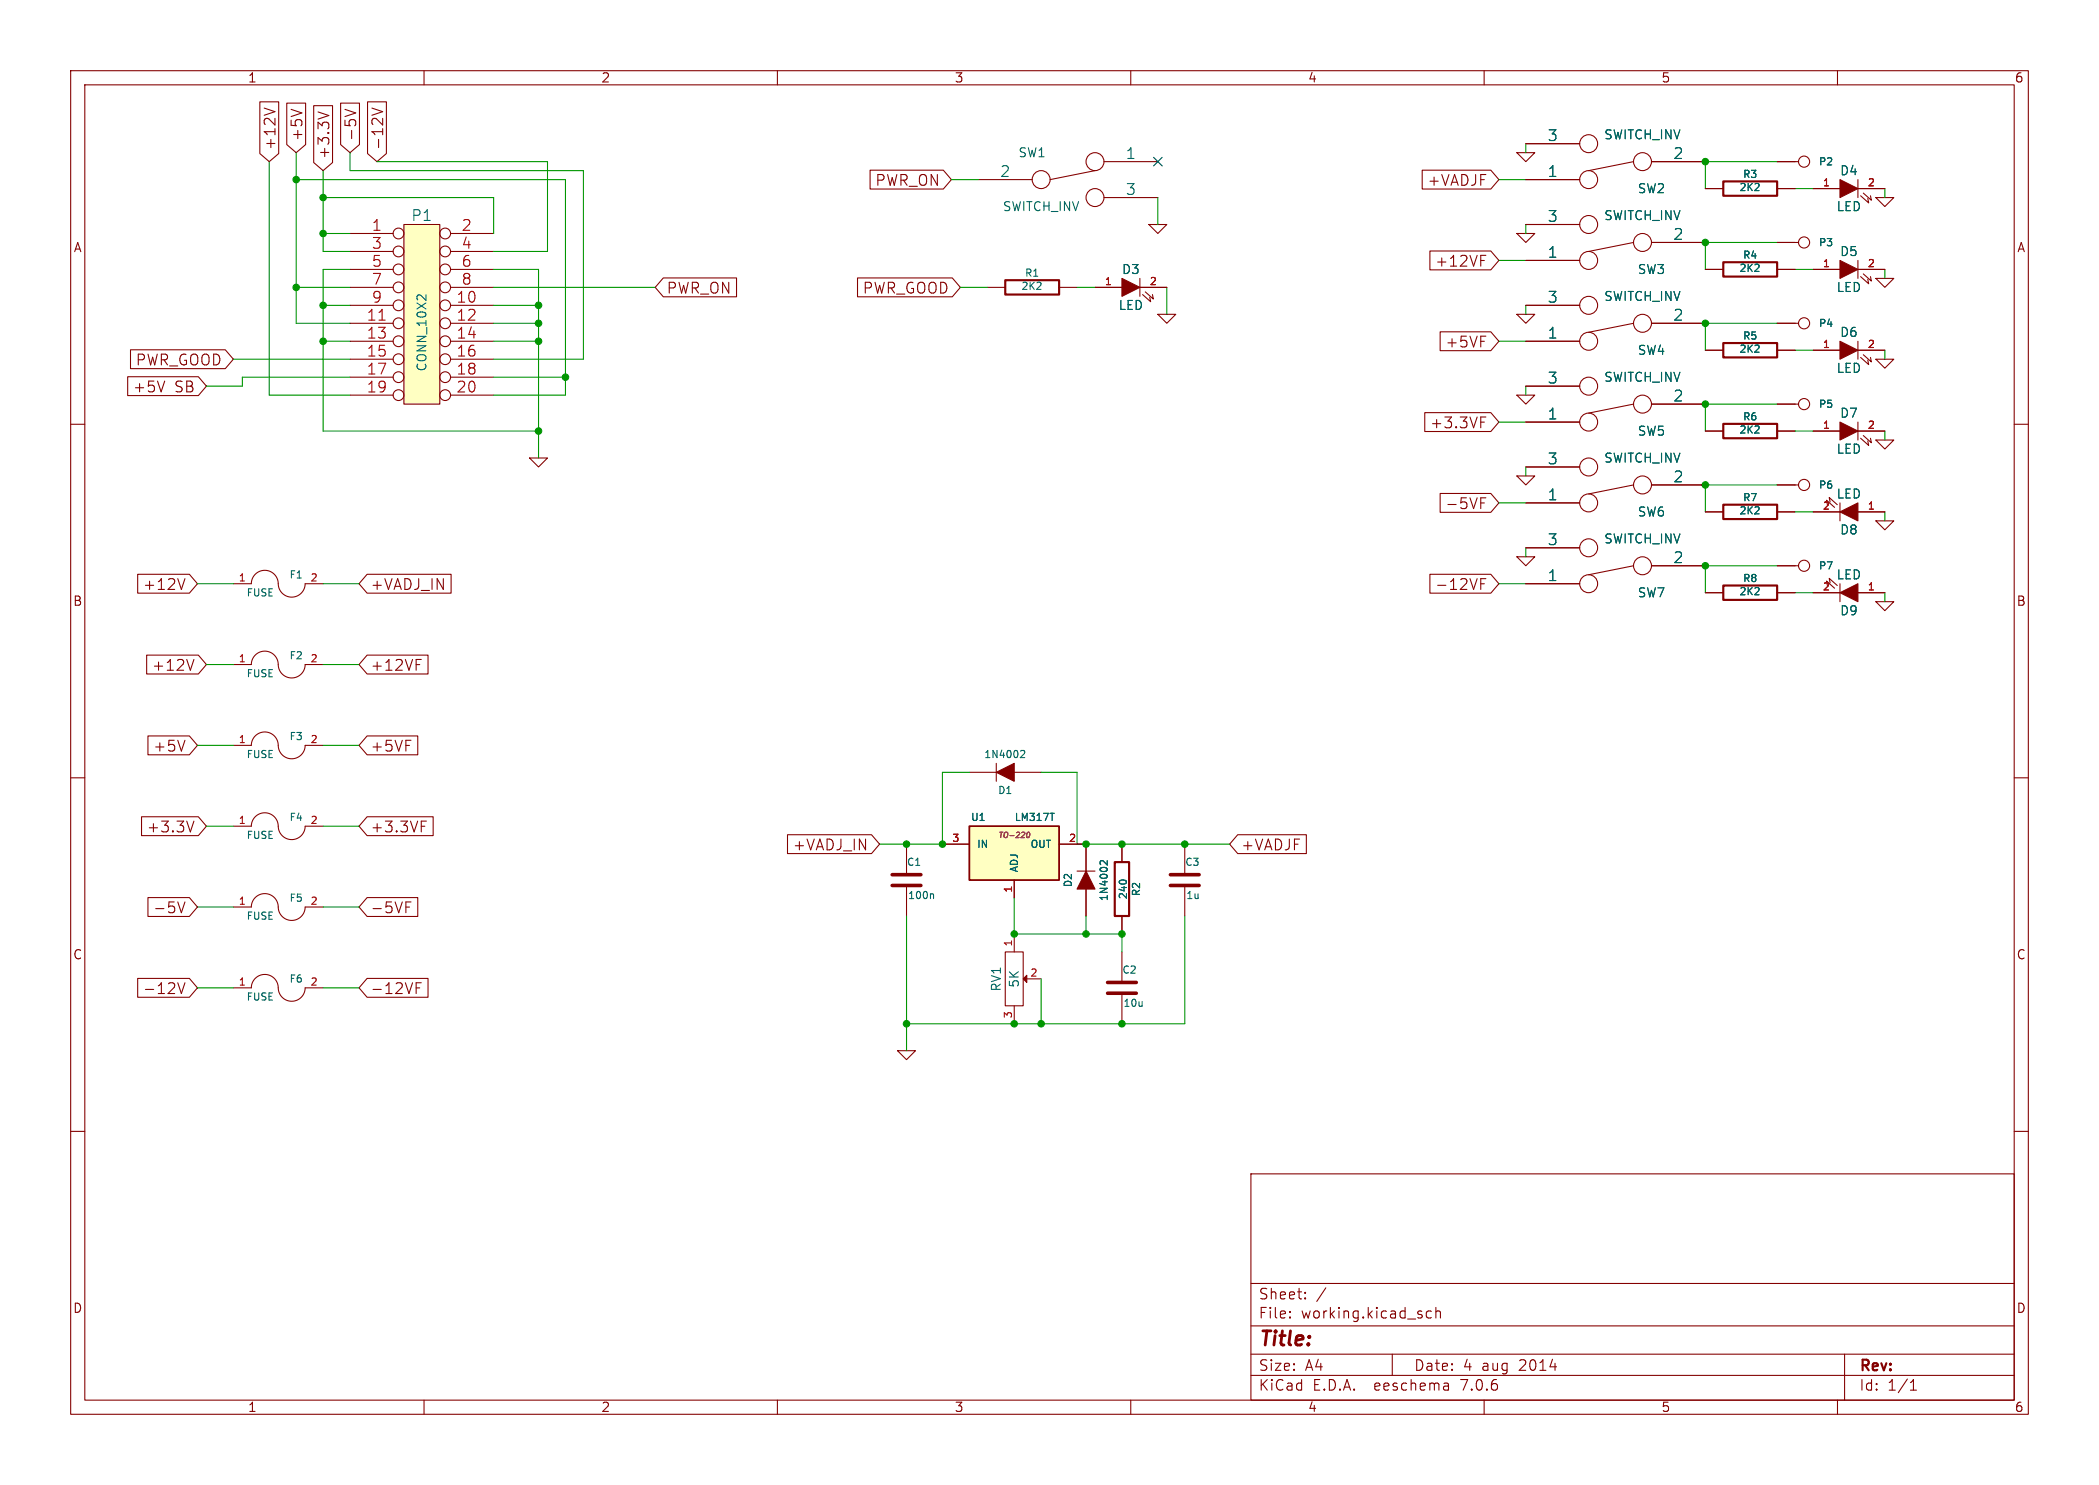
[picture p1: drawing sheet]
<svg xmlns="http://www.w3.org/2000/svg" width="297mm" height="210mm" viewBox="0 0 297 210" stroke-linecap="round" stroke-linejoin="round" font-family="sans-serif">
<g fill="none" stroke="#840000" stroke-width=".15">
<path d="M10 10h277v190h-277zM12 12h273v186h-273zM36.8 14.4h2.6v7.3l-1.3 1.2-1.3-1.2zM37.4 15.3l1.5 .5M40.6 14.6h2.6v5.8l-1.3 1.2-1.3-1.2zM41.2 15.5l1.5 .5M44.4 14.9h2.7v8.1l-1.4 1.1-1.3-1.1zM45 15.8l1.5 .5M48.2 14.6h2.7v5.8l-1.4 1.2-1.3-1.2zM48.8 15.5l1.5 .5-1.5 .5M52 14.4h2.7v7.3l-1.4 1.2-1.3-1.2zM52.6 15.3l1.5 .5-1.5 .5"/>
<path d="M60 10v2M110 10v2M160 10v2M210 10v2M260 10v2M49.5 33h6.1M49.5 35.6h6.1M49.5 38.1h6.1M57.1 31.8h5.1v25.4h-5.1zM63.8 33h6M63.8 35.6h6M63.8 38.1h6"/>
<path d="M93.9 39.3h10.3v2.7h-10.3l-1.2-1.4zM121.3 39.3h13.4l1.2 1.3-1.2 1.4h-13.4zM123.1 24.1h10.4l1.1 1.3-1.1 1.3h-10.4zM138.4 25.4h7.6M154.9 24.1l-6.3 1.3M156.2 22.9h7.6M156.2 27.9h7.6M161.3 39.4v2.5M162.6 31.8h2.5l-1.3 1.2zM201.2 24.1h9.7l1.2 1.3-1.2 1.3h-9.7zM202.3 35.5h8.6l1.2 1.3-1.2 1.4h-8.6zM209.5 36.8h.5"/>
<path d="M209.5 36.1h.7M214.6 21.6h2.6l-1.3 1.3zM214.6 33h2.6l-1.3 1.3zM215.9 25.4h7.6M215.9 20.3h7.6M215.9 36.8h7.6M215.9 31.8h7.6M231.1 22.9l-6.3 1.2M231.1 34.3l-6.3 1.3M233.7 22.9h7.6M233.7 34.3h7.6M241.3 38.1h2.5"/>
<path d="M241.3 26.7h2.5M251.5 38.1h2.5M251.5 22.9h3M251.5 34.3h3M251.5 26.7h2.5M256.5 38.1h3.8M256.5 26.7h3.8M262.9 38.1h3.8M262.9 25.4v2.5M262.9 36.8v2.6M262.9 26.7h3.8M263.3 39.1l1.1 1-.1-.6"/>
<path d="M263.3 27.7l1.1 1-.1-.6M263.7 38.7l1.1 1.1-.1-.7M263.7 27.3l1.1 1-.1-.6M265.4 39.4h2.6l-1.3 1.2zM265.4 27.9h2.6l-1.3 1.3zM10 60h2M18.1 53.3h10l1.1 1.3-1.1 1.3h-10zM18.5 49.5h13.4l1.1 1.3-1.1 1.3h-13.4zM23.3 53.9l-.5 1.5M49.5 40.6h6.1M49.5 45.7h6.1M49.5 43.2h6.1"/>
<path d="M49.5 48.3h6.1M49.5 50.8h6.1M49.5 53.3h6.1M49.5 55.9h6.1M63.8 40.6h6M63.8 45.7h6M63.8 43.2h6M63.8 48.3h6M63.8 50.8h6M63.8 53.3h6M63.8 55.9h6M139.7 40.6h2.5"/>
<path d="M149.9 40.6h2.5M154.9 40.6h3.8M161.3 40.6h3.8M161.7 41.7l1.1 1-.1-.7M162.1 41.3l1.1 1-.1-.6M163.8 44.5h2.6l-1.3 1.2zM201.6 58.4h9.3l1.2 1.3-1.2 1.3h-9.3zM203.8 46.9h7.1l1.2 1.4-1.2 1.3h-7.1zM209.5 59.7h.5M209.5 59h.7M214.6 55.9h2.6l-1.3 1.3zM214.6 44.5h2.6l-1.3 1.2z"/>
<path d="M215.9 43.2h7.6M215.9 48.3h7.6M215.9 59.7h7.6M215.9 54.6h7.6M231.1 45.7l-6.3 1.3M231.1 57.2l-6.3 1.2M233.7 45.7h7.6M233.7 57.2h7.6M241.3 49.5h2.5M251.5 49.5h2.5M251.5 45.7h3M251.5 57.2h3"/>
<path d="M256.5 49.5h3.8M262.9 49.5h3.8M262.9 48.3v2.5M262.9 59.7v2.5M263.3 50.5l1.1 1.1-.1-.7M263.7 50.2l1.1 1-.1-.7M265.4 50.8h2.6l-1.3 1.3zM285 60h2M74.9 64.8h2.6l-1.3 1.2zM203.8 69.8h7.1l1.2 1.3-1.2 1.4h-7.1zM209.5 71.1h.5M209.5 70.4h.7"/>
<path d="M214.6 67.3h2.6l-1.3 1.3zM214.6 78.7h2.6l-1.3 1.3zM215.9 77.5h7.6M215.9 71.1h7.6M215.9 66h7.6M231.1 68.6l-6.3 1.3M233.7 68.6h7.6M241.3 61h2.5M241.3 72.4h2.5M251.5 61h2.5M251.5 72.4h2.5M251.5 68.6h3"/>
<path d="M256.5 61h3.8M256.5 72.4h3.8M258.6 71.4l-.2-.7 1.2 1.1M259 71l-.2-.6 1.2 1M260.3 71.1v2.6M262.9 61h3.8M262.9 72.4h3.8M263.3 62l1.1 1-.1-.6M263.7 61.6l1.1 1-.1-.6M265.4 62.2h2.6l-1.3 1.3zM265.4 73.7h2.6l-1.3 1.2zM19.5 81.2h7.3l1.1 1.4-1.1 1.3h-7.3z"/>
<path d="M20.8 92.6h7.3l1.1 1.4-1.1 1.3h-7.3zM26.2 81.8l-.5 1.6M27.4 93.3l-.5 1.5M33 94h2.6a1.93 1.93 0 0 1 2-1.9 1.93 1.93 0 0 1 1.8 2.2 1.91 1.91 0 0 0 2 1.6 1.91 1.91 0 0 0 1.8-1.9h2.5M33 82.6h2.6a1.93 1.93 0 0 1 2-1.9 1.93 1.93 0 0 1 1.8 2.2 1.91 1.91 0 0 0 2 1.5 1.91 1.91 0 0 0 1.8-1.8h2.5M51.9 92.6h8.7v2.7h-8.7l-1.1-1.3zM51.9 81.2h11.9v2.7h-11.9l-1.1-1.3zM58.9 94h.5M58.9 93.3h.7M202.3 81.2h8.6l1.2 1.4-1.2 1.3h-8.6zM209.5 82.6h.5M210.2 81.8h-.7v1.6"/>
<path d="M215.9 82.6h7.6M231.1 80l-6.3 1.3M233.7 80h7.6M241.3 83.8h2.5M251.5 80h3M251.5 83.8h2.5M256.5 83.8h3.8M258.6 82.8l-.2-.6 1.2 1M259 82.4l-.2-.6 1.2 1M260.3 82.6v2.5M262.9 83.8h3.8M265.4 85.1h2.6l-1.3 1.3z"/>
<path d="M10 110h2M20 115.5h8.1l1.1 1.3-1.1 1.4h-8.1zM20.9 104.1h5.9l1.1 1.3-1.1 1.3h-5.9zM26.2 104.7l-.5 1.5M27.4 116.1l-.5 1.5M33 105.4h2.6a1.93 1.93 0 0 1 2-1.9 1.93 1.93 0 0 1 1.8 2.2 1.91 1.91 0 0 0 2 1.6 1.91 1.91 0 0 0 1.8-1.9h2.5M33 116.8h2.6a1.93 1.93 0 0 1 2-1.8 1.93 1.93 0 0 1 1.8 2.2 1.91 1.91 0 0 0 2 1.5 1.91 1.91 0 0 0 1.8-1.9h2.5M51.9 104.1h7.2v2.6h-7.2l-1.1-1.3zM51.9 115.5h9.4v2.7h-9.4l-1.1-1.4zM57.4 104.7h.8M59.6 116.8h.5M59.6 116.1h.7"/>
<path d="M111.4 118h11.9l1.2 1.4-1.2 1.3h-11.9zM128.3 119.4v4.3M133.3 119.4h3.9M137.2 109.2h3.8M141 108v2.5M143.5 109.2h3.8M149.9 119.4h3.8v3.8M158.7 119.4v2.5M167.6 119.4v4.3M175.1 118h9.7v2.7h-9.7l-1.1-1.3zM285 110h2M19.5 138.4h7.3l1.1 1.3-1.1 1.3h-7.3z"/>
<path d="M20.9 126.9h5.9l1.1 1.4-1.1 1.3h-5.9zM25.2 139l.5 1.5 .5-1.5M25.2 127.6l.5 1.5 .5-1.5M33 139.7h2.6a1.93 1.93 0 0 1 2-1.9 1.93 1.93 0 0 1 1.8 2.2 1.91 1.91 0 0 0 2 1.6 1.91 1.91 0 0 0 1.8-1.9h2.5M33 128.3h2.6a1.93 1.93 0 0 1 2-1.9 1.93 1.93 0 0 1 1.8 2.2 1.91 1.91 0 0 0 2 1.6 1.91 1.91 0 0 0 1.8-1.9h2.5M51.9 126.9h7.2v2.7h-7.2l-1.1-1.3zM51.9 138.4h8.7v2.6h-8.7l-1.1-1.3zM57.4 128.3h.5M57.4 127.6h.8M58.9 139.7h.5M59.6 139h-.7v1.5M128.3 125.2v4.3"/>
<path d="M142.2 134.6h2.6v7.6h-2.6zM143.5 124.5v2.5M143.5 132.1v2.5M145.3 138.4h2M152.4 123.2h2.5M153.7 125.7v3.8M158.7 129.5v2.6M158.7 134.6v4.3M167.6 125.2v4.3M10 160h2M127 148.6h2.5l-1.2 1.3zM143.5 142.2v2.6"/>
<path d="M158.7 140.5v4.3M285 160h2M177 166h108v32h-108zM60 198v2M110 198v2M160 198v2M177 194.5h108M177 191.5h108M177 187.5h108M177 181.5h108M182.5 186.3h.1l-.1 .1M182.5 186.3v.1"/>
<path d="M182.5 185.5v.1M182.5 185.5h.1l-.1 .1M184.7 183.6v.1M184.7 183.6h-.1l.1 .1M184.7 182.8v.1M184.7 182.8h-.1l.1 .1M187.6 182.1l-1.3 2M197 191.5v3M202.5 185.5l-.4-.1-.3 .3v.4l.2 .2 .1 .1 .4-.1M203.2 185.5a.37 .37 0 0 1 .6 .1v.8M203.2 184.9v1.5M204.9 195.7l.1 .9"/>
<path d="M205 196.5l-.2 .1M205 196h-.2M210 198v2M260 198v2M261 191.5v6.5M270.3 196.6h.9M270.3 195.5l.4-.4v1.5"/>
<circle cx="56.4" cy="38.1" r=".76"/>
<circle cx="56.4" cy="35.6" r=".76"/>
<circle cx="56.4" cy="33" r=".76"/>
<circle cx="63" cy="38.1" r=".76"/>
<circle cx="63" cy="35.6" r=".76"/>
<circle cx="63" cy="33" r=".76"/>
<circle cx="147.3" cy="25.4" r="1.27"/>
<circle cx="154.9" cy="27.9" r="1.27"/>
<circle cx="154.9" cy="22.9" r="1.27"/>
<circle cx="224.8" cy="25.4" r="1.27"/>
<circle cx="224.8" cy="20.3" r="1.27"/>
<circle cx="224.8" cy="36.8" r="1.27"/>
<circle cx="224.8" cy="31.7" r="1.27"/>
<circle cx="232.4" cy="34.3" r="1.27"/>
<circle cx="232.4" cy="22.9" r="1.27"/>
<circle cx="255.3" cy="34.3" r=".79"/>
<circle cx="255.3" cy="22.9" r=".79"/>
<circle cx="56.4" cy="55.9" r=".76"/>
<circle cx="56.4" cy="53.3" r=".76"/>
<circle cx="56.4" cy="50.8" r=".76"/>
<circle cx="56.4" cy="43.2" r=".76"/>
<circle cx="56.4" cy="48.3" r=".76"/>
<circle cx="56.4" cy="45.7" r=".76"/>
<circle cx="56.4" cy="40.6" r=".76"/>
<circle cx="63" cy="45.7" r=".76"/>
<circle cx="63" cy="50.8" r=".76"/>
<circle cx="63" cy="43.2" r=".76"/>
<circle cx="63" cy="48.3" r=".76"/>
<circle cx="63" cy="55.9" r=".76"/>
<circle cx="63" cy="40.6" r=".76"/>
<circle cx="63" cy="53.3" r=".76"/>
<circle cx="224.8" cy="48.3" r="1.27"/>
<circle cx="224.8" cy="43.2" r="1.27"/>
<circle cx="224.8" cy="59.7" r="1.27"/>
<circle cx="224.8" cy="54.6" r="1.27"/>
<circle cx="232.4" cy="45.7" r="1.27"/>
<circle cx="232.4" cy="57.1" r="1.27"/>
<circle cx="255.3" cy="45.7" r=".79"/>
<circle cx="255.3" cy="57.1" r=".79"/>
<circle cx="224.8" cy="66" r="1.27"/>
<circle cx="224.8" cy="77.5" r="1.27"/>
<circle cx="224.8" cy="71.1" r="1.27"/>
<circle cx="232.4" cy="68.6" r="1.27"/>
<circle cx="255.3" cy="68.6" r=".79"/>
<circle cx="224.8" cy="82.5" r="1.27"/>
<circle cx="232.4" cy="80" r="1.27"/>
<circle cx="255.3" cy="80" r=".79"/>
</g>
<g fill="#ffffc2" stroke="#ffffc2" stroke-width=".14">
<path d="M137.2 116.8h12.7v7.7h-12.7z"/>
<path d="M57.1 31.8h5.1v25.4h-5.1z"/>
</g>
<path d="M137.2 116.8h12.7v7.7h-12.7z" fill="none" stroke="#840000" stroke-width=".25"/>
<path d="M60.3 41.7v.8l-.8-.7-.3-.1-.1 .1M144.5 106.2l.3-.1 .2 .3-.6 .7h.6M148.6 115h.6M131.8 126.4l.3 .1v.6M156.7 121.7v.6l-.8-.6-.2 .2v.3M158.6 124.5h.6" fill="none" stroke="#006464" stroke-width=".15"/>
<path d="M145.4 117.8l.1-.1a.38 .38 0 0 1 .2 .4 .38 .38 0 0 1-.4 .3v-.2z" fill="none" stroke="#840084" stroke-width=".15"/>
<g fill="#840000" stroke="#840000" stroke-width=".15">
<path d="M141 109.2l2.5-1.2v2.5z"/>
<path d="M144.8 138.4l.5-.5v1z"/>
<path d="M260.3 36.8l2.6 1.3-2.6 1.3z"/>
<path d="M158.7 39.4l2.6 1.2-2.6 1.3z"/>
<path d="M260.3 25.4l2.6 1.3-2.6 1.2z"/>
<path d="M153.7 123.2l1.2 2.5h-2.5z"/>
<path d="M260.3 48.3l2.6 1.2-2.6 1.3z"/>
<path d="M260.3 83.8l2.6-1.2v2.5z"/>
<path d="M260.3 59.7l2.6 1.3-2.6 1.2z"/>
<path d="M260.3 72.4l2.6-1.3v2.6z"/>
</g>
<path d="M142.2 39.6h7.7v2.1h-7.7zM243.8 25.7h7.7v2h-7.7zM243.8 37.1h7.7v2h-7.7zM243.8 48.5h7.7v2h-7.7zM243.8 59.9h7.7v2.1h-7.7zM243.8 71.4h7.7v2h-7.7zM243.8 82.8h7.7v2h-7.7zM157.7 121.9h2.1v7.6h-2.1z" fill="none" stroke="#840000" stroke-width=".3"/>
<path d="M53.6 45.3h.9" fill="none" stroke="#a90000" stroke-width=".15"/>
<path d="M126.2 125.2h4.1M126.2 123.7h4.1M156.7 138.9h4.1M165.6 125.2h4.1M165.6 123.7h4.1M156.7 140.5h4.1" fill="none" stroke="#840000" stroke-width=".51"/>
<g fill="none" stroke="#009600" stroke-width=".15">
<path d="M38.1 22.9v33h11.4M41.9 25.4h38.1v30.5h-10.2M41.9 21.6v24.1h7.6M45.7 24.1v11.5h3.8M45.7 33h3.8M45.7 27.9h24.1v5.1M49.5 38.1h-3.8v22.9h30.5M49.5 21.6v2.5h33v26.7h-12.7M53.3 22.9h24.2v12.7h-7.7M69.8 38.1h6.4v26.7M134.6 25.4h3.8M163.8 27.9v3.9"/>
<path d="M212.1 36.8h3.8M212.1 25.4h3.8M215.9 20.3v1.3M215.9 31.8v1.2M251.5 34.3h-10.2v3.8M251.5 22.9h-10.2v3.8M254 26.7h2.5M254 38.1h2.5M266.7 26.7v1.2M266.7 38.1v1.3M33 50.8h16.5M41.9 40.6h7.6"/>
<path d="M45.7 48.3h3.8M45.7 43.2h3.8M49.5 53.3h-15.2v1.3h-5.1M69.8 53.3h10.2M69.8 45.7h6.4M69.8 48.3h6.4M69.8 40.6h22.9M69.8 43.2h6.4M135.9 40.6h3.8M152.4 40.6h2.5M165.1 40.6v3.9M212.1 48.3h3.8"/>
<path d="M212.1 59.7h3.8M215.9 43.2v1.3M215.9 54.6v1.3M251.5 45.7h-10.2v3.8M251.5 57.2h-10.2v3.8M254 49.5h2.5M266.7 49.5v1.3M212.1 71.1h3.8M215.9 66v1.3M215.9 77.5v1.2M251.5 68.6h-10.2v3.8M254 61h2.5"/>
<path d="M254 72.4h2.5M266.7 61v1.2M266.7 72.4v1.3M27.9 82.6h5.1M29.2 94h3.8M45.7 82.6h5.1M45.7 94h5.1M212.1 82.6h3.8M251.5 80h-10.2v3.8M254 83.8h2.5M266.7 83.8v1.3M27.9 105.4h5.1"/>
<path d="M29.2 116.8h3.8M45.7 105.4h5.1M45.7 116.8h5.1M137.2 109.2h-3.9v10.2h-8.8M147.3 109.2h5.1v10.2h21.6M27.9 128.3h5.1M27.9 139.7h5.1M45.7 128.3h5.1M45.7 139.7h5.1M128.3 129.5v19.1M143.5 127v5.1h15.2v2.5M147.3 138.4v6.4"/>
<path d="M153.7 129.5v2.6M167.6 129.5v15.3h-39.3"/>
</g>
<path d="M163.2 22.3l1.2 1.2M164.4 22.3l-1.2 1.2" fill="none" stroke="#000084" stroke-width=".15"/>
<g fill="#009600" stroke="#009600" stroke-width=".15">
<circle cx="76.2" cy="48.3" r=".46"/>
<circle cx="76.2" cy="61" r=".46"/>
<circle cx="45.7" cy="33" r=".46"/>
<circle cx="76.2" cy="45.7" r=".46"/>
<circle cx="76.2" cy="43.2" r=".46"/>
<circle cx="41.9" cy="40.6" r=".46"/>
<circle cx="41.9" cy="25.4" r=".46"/>
<circle cx="45.7" cy="27.9" r=".46"/>
<circle cx="143.5" cy="144.8" r=".46"/>
<circle cx="147.3" cy="144.8" r=".46"/>
<circle cx="153.7" cy="132.1" r=".46"/>
<circle cx="133.3" cy="119.4" r=".46"/>
<circle cx="143.5" cy="132.1" r=".46"/>
<circle cx="158.7" cy="144.8" r=".46"/>
<circle cx="158.7" cy="132.1" r=".46"/>
<circle cx="158.7" cy="119.4" r=".46"/>
<circle cx="167.6" cy="119.4" r=".46"/>
<circle cx="128.3" cy="144.8" r=".46"/>
<circle cx="241.3" cy="57.2" r=".46"/>
<circle cx="241.3" cy="45.7" r=".46"/>
<circle cx="241.3" cy="34.3" r=".46"/>
<circle cx="241.3" cy="22.9" r=".46"/>
<circle cx="45.7" cy="48.3" r=".46"/>
<circle cx="80" cy="53.3" r=".46"/>
<circle cx="45.7" cy="43.2" r=".46"/>
<circle cx="153.7" cy="119.4" r=".46"/>
<circle cx="128.3" cy="119.4" r=".46"/>
<circle cx="241.3" cy="68.6" r=".46"/>
<circle cx="241.3" cy="80" r=".46"/>
</g>
<text font-size="2.8" fill="#840000" x="178" y="190.9">Title:</text>
<g font-size="2.1" fill="#840000">
<text x="39.2" y="21.3" transform="rotate(-90 39.2 21.3)">+12V</text>
<text x="43" y="20.1" transform="rotate(-90 43 20.1)">+5V</text>
<text x="46.8" y="22.6" transform="rotate(-90 46.8 22.6)">+3.3V</text>
<text x="50.6" y="20.1" transform="rotate(-90 50.6 20.1)">-5V</text>
<text x="54.4" y="21.3" transform="rotate(-90 54.4 21.3)">-12V</text>
<text x="123.8" y="26.5">PWR_ON</text>
<text x="201.9" y="26.5">+VADJF</text>
<text x="94.2" y="41.7">PWR_ON</text>
<text x="122" y="41.7">PWR_GOOD</text>
<text x="203" y="37.9">+12VF</text>
<text x="19.2" y="51.9">PWR_GOOD</text>
<text x="204.5" y="49.4">+5VF</text>
<text x="18.8" y="55.7">+5V</text>
<text x="24.7" y="55.7">SB</text>
<text x="202.3" y="60.8">+3.3VF</text>
<text x="204.5" y="72.2">-5VF</text>
<text x="20.2" y="83.6">+12V</text>
<text x="52.3" y="83.6">+VADJ_IN</text>
<text x="203" y="83.6">-12VF</text>
<text x="21.4" y="95.1">+12V</text>
<text x="52.3" y="95.1">+12VF</text>
<text x="21.6" y="106.5">+5V</text>
<text x="52.3" y="106.5">+5VF</text>
<text x="20.7" y="117.9">+3.3V</text>
<text x="52.3" y="117.9">+3.3VF</text>
<text x="112.1" y="120.5">+VADJ_IN</text>
<text x="175.5" y="120.5">+VADJF</text>
<text x="21.6" y="129.4">-5V</text>
<text x="52.3" y="129.4">-5VF</text>
<text x="20.2" y="140.8">-12V</text>
<text x="52.3" y="140.8">-12VF</text>
<text x="178" y="184">Sheet:</text>
<text x="178" y="186.7">File:</text>
<text x="184.1" y="186.7">working.kicad_sch</text>
<text x="178" y="196.9">KiCad</text>
<text x="178" y="194.1">Size:</text>
<text x="184.7" y="194.1">A4</text>
<text x="185.7" y="196.9">E.D.A.</text>
<text x="194.6" y="196.9">eeschema</text>
<text x="200" y="194.1">Date:</text>
<text x="207" y="196.9">7.0.6</text>
<text x="207" y="194.1">4</text>
<text x="209.7" y="194.1">aug</text>
<text x="215.1" y="194.1">2014</text>
<text x="263" y="194.3">Rev:</text>
<text x="263" y="196.9">Id:</text>
<text x="267.1" y="196.9">1/1</text>
</g>
<g font-size="2.1" fill="#006464">
<text x="159.2" y="22.6">1</text>
<text x="218.9" y="20.1">3</text>
<text x="236.7" y="22.6">2</text>
<text x="141.4" y="25.1">2</text>
<text x="159.2" y="27.7">3</text>
<text x="218.9" y="25.1">1</text>
<text x="58.1" y="31.5">P1</text>
<text x="218.9" y="31.5">3</text>
<text x="236.7" y="34">2</text>
<text x="218.9" y="36.6">1</text>
<text x="218.9" y="42.9">3</text>
<text x="236.7" y="45.5">2</text>
<text x="218.9" y="48">1</text>
<text x="218.9" y="59.4">1</text>
<text x="218.9" y="54.4">3</text>
<text x="236.7" y="56.9">2</text>
<text x="218.9" y="65.8">3</text>
<text x="218.9" y="70.9">1</text>
<text x="236.7" y="68.3">2</text>
<text x="218.9" y="77.2">3</text>
<text x="218.9" y="82.3">1</text>
<text x="236.7" y="79.8">2</text>
</g>
<g font-size="2.1" fill="#a90000">
<text x="52.5" y="32.8">1</text>
<text x="52.5" y="35.3">3</text>
<text x="65.2" y="32.8">2</text>
<text x="65.2" y="35.3">4</text>
<text x="52.5" y="37.8">5</text>
<text x="52.5" y="40.4">7</text>
<text x="65.2" y="37.8">6</text>
<text x="65.2" y="40.4">8</text>
<text x="51.8" y="45.5">11</text>
<text x="52.5" y="42.9">9</text>
<text x="64.5" y="42.9">10</text>
<text x="64.5" y="45.5">12</text>
<text x="51.8" y="48">13</text>
<text x="51.8" y="50.5">15</text>
<text x="51.8" y="53.1">17</text>
<text x="64.5" y="48">14</text>
<text x="64.5" y="50.5">16</text>
<text x="64.5" y="53.1">18</text>
<text x="51.8" y="55.6">19</text>
<text x="64.5" y="55.6">20</text>
</g>
<g font-size="1.8" fill="#840000">
<text x="35" y="11.9">1</text>
<text x="85" y="11.9">2</text>
<text x="135" y="11.9">3</text>
<text x="185" y="11.9">4</text>
<text x="235" y="11.9">5</text>
<text x="285" y="11.9">6</text>
<text x="10.3" y="35.9">A</text>
<text x="285.3" y="35.9">A</text>
<text x="10.3" y="85.9">B</text>
<text x="285.3" y="85.9">B</text>
<text x="10.3" y="135.9">C</text>
<text x="285.3" y="135.9">C</text>
<text x="10.3" y="185.9">D</text>
<text x="285.3" y="185.9">D</text>
<text x="35" y="199.9">1</text>
<text x="85" y="199.9">2</text>
<text x="135" y="199.9">3</text>
<text x="185" y="199.9">4</text>
<text x="235" y="199.9">5</text>
<text x="285" y="199.9">6</text>
</g>
<g font-size="1.8" fill="#006464">
<text x="144" y="22.5">SW1</text>
<text x="226.9" y="19.9">SWITCH_INV</text>
<text x="231.6" y="27.5">SW2</text>
<text x="260.3" y="25">D4</text>
<text x="141.8" y="30.1">SWITCH_INV</text>
<text x="226.9" y="31.3">SWITCH_INV</text>
<text x="259.8" y="30.1">LED</text>
<text x="158.7" y="39">D3</text>
<text x="231.6" y="39">SW3</text>
<text x="259.8" y="41.5">LED</text>
<text x="260.3" y="36.4">D5</text>
<text x="158.2" y="44">LED</text>
<text x="226.9" y="42.8">SWITCH_INV</text>
<text x="260.3" y="47.9">D6</text>
<text x="60.6" y="52.6" transform="rotate(-90 60.6 52.6)">CONN_10X2</text>
<text x="231.6" y="50.4">SW4</text>
<text x="259.8" y="52.9">LED</text>
<text x="226.9" y="54.2">SWITCH_INV</text>
<text x="260.3" y="59.3">D7</text>
<text x="226.9" y="65.6">SWITCH_INV</text>
<text x="231.6" y="61.8">SW5</text>
<text x="259.8" y="64.4">LED</text>
<text x="259.8" y="70.7">LED</text>
<text x="226.9" y="77.1">SWITCH_INV</text>
<text x="231.6" y="73.3">SW6</text>
<text x="260.3" y="75.8">D8</text>
<text x="259.8" y="82.1">LED</text>
<text x="231.6" y="84.7">SW7</text>
<text x="260.3" y="87.2">D9</text>
<text x="141.8" y="140.3" transform="rotate(-90 141.8 140.3)">RV1</text>
<text x="144.4" y="139.8" transform="rotate(-90 144.4 139.8)">5K</text>
</g>
<g font-size="1.4" fill="#006464">
<text x="257.3" y="23.6">P2</text>
<text x="246" y="27.2">2K2</text>
<text x="246.5" y="25.4">R3</text>
<text x="257.3" y="35">P3</text>
<text x="144.4" y="41.2">2K2</text>
<text x="144.9" y="39.3">R1</text>
<text x="246" y="38.7">2K2</text>
<text x="246.5" y="36.8">R4</text>
<text x="257.3" y="46.5">P4</text>
<text x="246" y="50.1">2K2</text>
<text x="246.5" y="48.2">R5</text>
<text x="246.5" y="59.7">R6</text>
<text x="257.3" y="57.9">P5</text>
<text x="246" y="61.5">2K2</text>
<text x="246.5" y="71.1">R7</text>
<text x="257.3" y="69.3">P6</text>
<text x="246" y="72.9">2K2</text>
<text x="40.9" y="82">F1</text>
<text x="246.5" y="82.5">R8</text>
<text x="257.3" y="80.7">P7</text>
<text x="34.8" y="84.6">FUSE</text>
<text x="246" y="84.4">2K2</text>
<text x="34.8" y="96">FUSE</text>
<text x="40.9" y="93.4">F2</text>
<text x="34.8" y="107.4">FUSE</text>
<text x="40.9" y="104.9">F3</text>
<text x="139.2" y="107.4">1N4002</text>
<text x="141.1" y="112.5">D1</text>
<text x="34.8" y="118.8">FUSE</text>
<text x="40.9" y="116.3">F4</text>
<text x="137.3" y="116.3">U1</text>
<text x="143.5" y="116.3">LM317T</text>
<text x="128.2" y="122.7">C1</text>
<text x="138.2" y="120.1">IN</text>
<text x="144.2" y="123.4" transform="rotate(-90 144.2 123.4)">ADJ</text>
<text x="145.7" y="120.1">OUT</text>
<text x="151.9" y="125.6" transform="rotate(-90 151.9 125.6)">D2</text>
<text x="167.6" y="122.7">C3</text>
<text x="34.8" y="130.3">FUSE</text>
<text x="40.9" y="127.7">F5</text>
<text x="128.4" y="127.4">100n</text>
<text x="156.9" y="127.5" transform="rotate(-90 156.9 127.5)">1N4002</text>
<text x="159.7" y="127.3" transform="rotate(-90 159.7 127.3)">240</text>
<text x="161.5" y="126.8" transform="rotate(-90 161.5 126.8)">R2</text>
<text x="167.8" y="127.4">1u</text>
<text x="158.7" y="137.9">C2</text>
<text x="34.8" y="141.7">FUSE</text>
<text x="40.9" y="139.2">F6</text>
<text x="158.9" y="142.6">10u</text>
</g>
<g font-size="1.4" fill="#a90000">
<text x="257.8" y="26.4">1</text>
<text x="264.2" y="26.4">2</text>
<text x="156.2" y="40.4">1</text>
<text x="162.6" y="40.4">2</text>
<text x="257.8" y="37.8">1</text>
<text x="264.2" y="37.8">2</text>
<text x="257.8" y="49.3">1</text>
<text x="264.2" y="49.3">2</text>
<text x="257.8" y="60.7">1</text>
<text x="264.2" y="60.7">2</text>
<text x="257.8" y="72.1">2</text>
<text x="264.2" y="72.1">1</text>
<text x="33.7" y="82.3">1</text>
<text x="43.8" y="82.3">2</text>
<text x="257.8" y="83.6">2</text>
<text x="264.2" y="83.6">1</text>
<text x="33.7" y="93.7">1</text>
<text x="43.8" y="93.7">2</text>
<text x="33.7" y="105.2">1</text>
<text x="43.8" y="105.2">2</text>
<text x="33.7" y="116.6">1</text>
<text x="43.8" y="116.6">2</text>
<text x="134.6" y="119.1">3</text>
<text x="151.2" y="119.1">2</text>
<text x="33.7" y="128">1</text>
<text x="43.8" y="128">2</text>
<text x="143.3" y="126.3" transform="rotate(-90 143.3 126.3)">1</text>
<text x="143.3" y="134" transform="rotate(-90 143.3 134)">1</text>
<text x="33.7" y="139.4">1</text>
<text x="43.8" y="139.4">2</text>
<text x="145.7" y="138.2">2</text>
<text x="143.3" y="144.1" transform="rotate(-90 143.3 144.1)">3</text>
</g>
<text font-size="1.1" fill="#840084" x="141.2" y="118.7">TO-220</text>
</svg>
